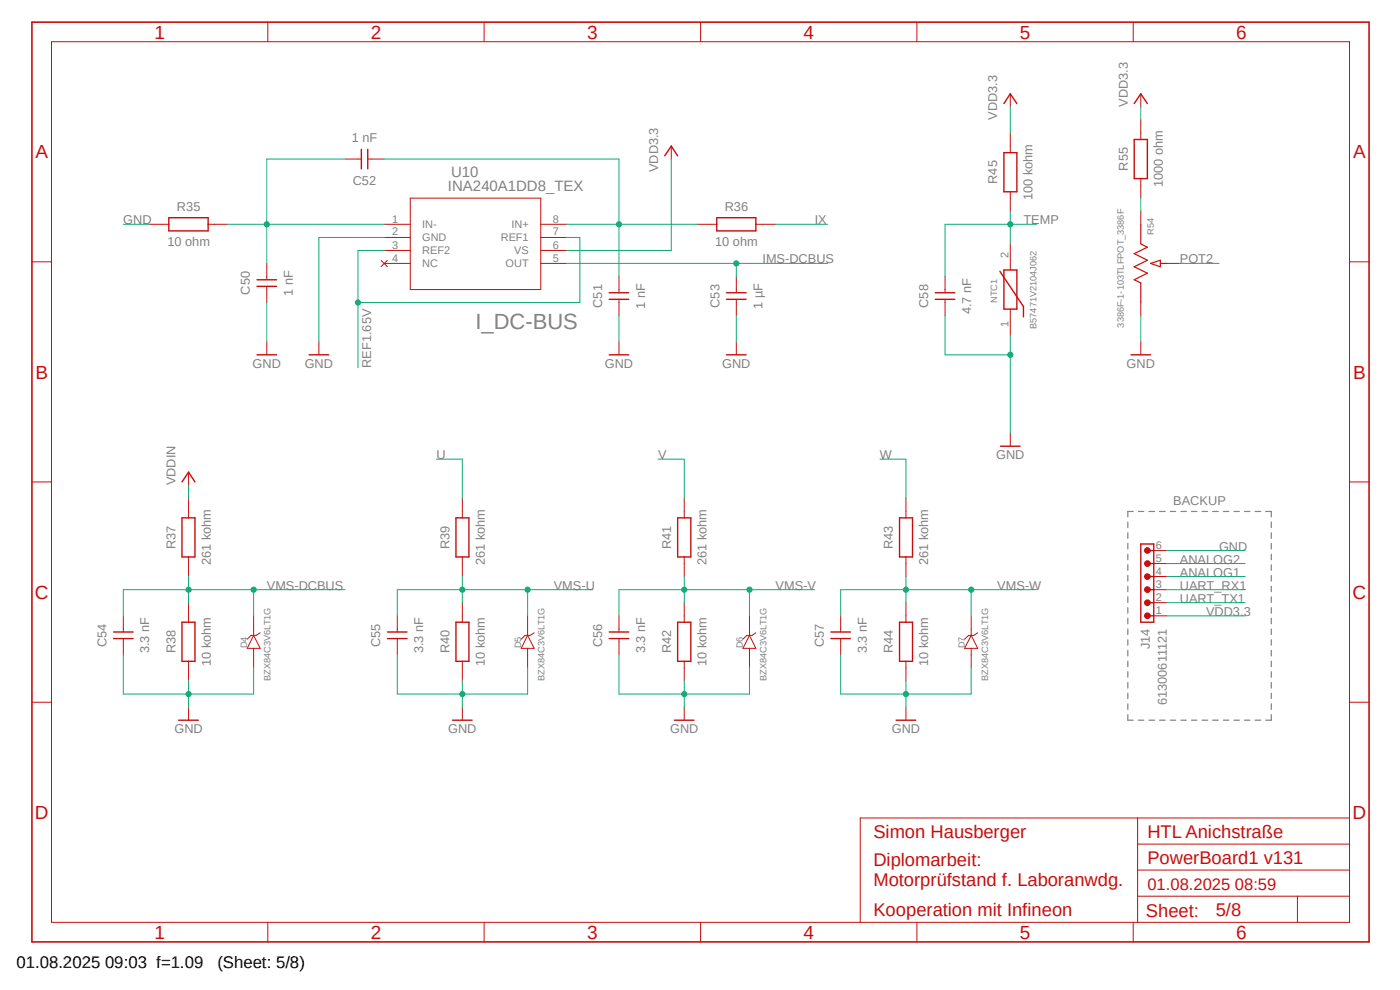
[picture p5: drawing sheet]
<svg xmlns="http://www.w3.org/2000/svg" width="297mm" height="210mm" viewBox="0 0 297 210" stroke-linecap="round" stroke-linejoin="round" font-family="sans-serif">
<path d="M6.2 4.4l284.6 196M290.8 4.4l-284.6 196" fill="none" stroke="#fff" stroke-width=".21"/>
<g fill="none" stroke="#808080" stroke-width=".25">
<path d="M239.3 110.7v1.2M239.3 113v1.2M239.3 115.3v1.2M239.3 117.6v1.1M239.3 119.8v1.2M240.4 108.5h-1.1v1.1M241.5 108.5h1.2M243.8 108.5h1.1M246 108.5h1.2M248.3 108.5h1.1M250.5 108.5h1.2M252.8 108.5h1.1"/>
<path d="M255 108.5h1.2M257.3 108.5h1.1M259.5 108.5h1.2M261.8 108.5h1.1M264 108.5h1.2M266.3 108.5h1.2M268.5 108.5h1.2v1.1M269.7 110.7v1.2M269.7 113v1.2M269.7 115.3v1.2M269.7 117.6v1.1M269.7 119.8v1.2"/>
<path d="M239.3 122.1v1.2M239.3 124.4v1.1M239.3 126.6v1.2M239.3 128.9v1.2M239.3 131.1v1.2M239.3 133.4v1.2M239.3 135.7v1.2M239.3 138v1.1M269.7 122.1v1.2M269.7 124.4v1.1M269.7 126.6v1.2M269.7 128.9v1.2"/>
<path d="M269.7 131.1v1.2M269.7 133.4v1.2M269.7 135.7v1.2M269.7 138v1.1M239.3 140.3v1.1M239.3 142.5v1.2M239.3 144.8v1.2M239.3 147.1v1.1M239.3 149.3v1.2M239.3 151.6v1.2h1.1M241.5 152.8h1.2M243.8 152.8h1.1"/>
<path d="M246 152.8h1.2M248.3 152.8h1.1M250.5 152.8h1.2M252.8 152.8h1.1M255 152.8h1.2M257.3 152.8h1.1M259.5 152.8h1.2M261.8 152.8h1.1M264 152.8h1.2M266.3 152.8h1.2M269.7 140.3v1.1M269.7 142.5v1.2"/>
<path d="M269.7 144.8v1.2M269.7 147.1v1.1M269.7 149.3v1.2M269.7 151.6v1.2h-1.2"/>
</g>
<g fill="none" stroke="#c90d0c" stroke-width=".21">
<path d="M10.9 8.8h275.4v186.9h-275.4zM56.8 4.7v4.1M102.7 4.7v4.1M148.6 4.7v4.1M194.5 4.7v4.1M214.3 19.9v2.8M240.4 4.7v4.1M242 19.9v2.8M73.2 33.7h3.4M78 33.7h3.5M142.4 31v2.7M214.3 28.2v4.2"/>
<path d="M242 25.4v4.2M242 37.9v4.1M6.8 55.5h4.1M31.7 47.6h4.1M44.2 47.6h4.1M56.6 55.9v3.4M80.9 55.2l1.3 1.4M81.5 47.6h5.5M81.5 50.4h5.5M81.5 53.1h5.5M81.5 55.9h5.5M82.2 55.2l-1.3 1.4"/>
<path d="M87 42h27.7v19.4h-27.7zM114.7 47.6h5.5M114.7 50.4h5.5M114.7 53.1h5.5M114.7 55.9h5.5M131.3 58.7v3.4M147.9 47.6h4.2M156.2 58.7v3.4M160.4 47.6h4.1M200.5 58.7v3.4M214.3 40.7v4.1M214.3 51.7v5.6"/>
<path d="M242 44.8v2.8M247.6 55.9h2.7M286.3 55.5h4.1M56.6 60.7v3.5M56.6 72.5v2.8M67.6 72.5v2.8M131.3 63.5v3.5M131.3 72.5v2.8M156.2 63.5v3.5M156.2 72.5v2.8M200.5 63.5v3.5M214.3 65.6v5.5"/>
<path d="M242 64.2v2.8M242 72.5v2.8M214.3 91.9v2.8M6.8 102.2h4.1M40 100.2v2.8M40 105.7v4.2M40 118.2v4.1M98.1 105.7v4.2M98.1 118.2v4.1M145.2 105.7v4.2M145.2 118.2v4.1M192.2 105.7v4.2"/>
<path d="M192.2 118.2v4.1M244.8 119.5h2.8M244.8 116.8h2.8M286.3 102.2h4.1M26.2 130.6v3.5M26.2 135.5v3.4M40 127.8v4.2M53.8 130.6v4.2M53.8 137.5v4.2M53.8 134.8l1.4 2.7h-2.7zM55.2 134.2l-.8 .6h-1.1l-.8 .8M84.3 130.6v3.5"/>
<path d="M84.3 135.5v3.4M98.1 127.8v4.2M111.9 134.8l1.4 2.7h-2.7zM111.9 130.6v4.2M111.9 137.5v4.2M113.3 134.2l-.8 .6h-1.1l-.8 .8M131.3 130.6v3.5M131.3 135.5v3.4M145.2 127.8v4.2M159 134.8l1.4 2.7h-2.8zM159 130.6v4.2M159 137.5v4.2"/>
<path d="M160.4 134.2l-.8 .6h-1.1l-.9 .8M178.4 130.6v3.5M178.4 135.5v3.4M192.2 127.8v4.2M206 134.8l1.4 2.7h-2.8zM206 130.6v4.2M206 137.5v4.2M207.4 134.2l-.8 .6h-1.1l-.9 .8M244.8 130.6h2.8M244.8 127.8h2.8M244.8 125.1h2.8M244.8 122.3h2.8"/>
<path d="M6.8 149h4.1M40 140.3v4.1M40 150v2.8M98.1 140.3v4.1M98.1 150v2.8M145.2 140.3v4.1M145.2 150v2.8M192.2 140.3v4.1M192.2 150v2.8M286.3 149h4.1M241.3 173.5v22.2M241.3 179.1h45"/>
<path d="M286.3 173.5h-103.8v22.2M56.8 195.7v4.1M102.7 195.7v4.1M148.6 195.7v4.1M194.5 195.7v4.1M240.4 195.7v4.1M241.3 190.1h45M241.3 184.6h45M275.3 190.1v5.6"/>
</g>
<path d="M6.8 4.7h283.6v195.1h-283.6z" fill="none" stroke="#c90d0c" stroke-width=".34"/>
<g fill="none" stroke="#c90d0c" stroke-width=".3">
<path d="M76.7 31.7v4.1M78 31.7v4.1M141 33.1l1.4-2.1 1.4 2.1M213 32.4h2.7v8.3h-2.7zM213 22l1.3-2.1 1.4 2.1M240.6 22l1.4-2.1 1.4 2.1M240.6 29.6h2.8v8.3h-2.8zM35.8 46.2h8.4v2.8h-8.4zM54.5 59.4h4.2M152.1 46.2h8.3v2.8h-8.3zM212.1 57.6l5 7.4v2.2M213 57.3h2.7v8.3h-2.7z"/>
<path d="M54.5 75.3h4.2M54.5 60.7h4.2M65.6 75.3h4.1M129.2 75.3h4.2M129.2 62.1h4.2M129.2 63.5h4.2M154.1 75.3h4.2M154.1 62.1h4.2M154.1 63.5h4.2M198.4 62.1h4.2M198.4 63.5h4.2M239.9 75.3h4.2"/>
<path d="M212.3 94.7h4.1M38.6 102.2l1.4-2 1.4 2M38.6 109.9h2.8v8.3h-2.8zM96.7 109.9h2.8v8.3h-2.8zM143.8 109.9h2.8v8.3h-2.8zM190.8 109.9h2.8v8.3h-2.8zM242 115.4h2.8v16.6h-2.8zM243.4 119.5h1.4M243.4 116.8h1.4M24.1 134.1h4.1M24.1 135.5h4.1M38.6 132h2.8v8.3h-2.8z"/>
<path d="M82.2 134.1h4.2M82.2 135.5h4.2M96.7 132h2.8v8.3h-2.8zM129.2 134.1h4.2M129.2 135.5h4.2M143.8 132h2.8v8.3h-2.8zM176.3 134.1h4.1M176.3 135.5h4.1M190.8 132h2.8v8.3h-2.8zM243.4 130.6h1.4M243.4 127.8h1.4M243.4 125.1h1.4"/>
<path d="M243.4 122.3h1.4M37.9 152.8h4.2M96 152.8h4.2M143.1 152.8h4.1M190.1 152.8h4.2"/>
</g>
<path d="M242 47.6v4.1l1.4 .8-2.8 1.3 2.8 1.4-2.8 1.4 2.8 1.4-2.8 1.4 1.4 .6v4.2M244.1 55.9l2.1-.7v1.4zM246.2 55.9h1.4" fill="none" stroke="#c90d0c" stroke-width=".25"/>
<circle cx="243.4" cy="130.6" r=".62" fill="#c90d0c"/>
<circle cx="243.4" cy="130.6" r=".62" fill="none" stroke="#c90d0c" stroke-width=".21"/>
<circle cx="243.4" cy="127.8" r=".63" fill="#c90d0c"/>
<circle cx="243.4" cy="127.8" r=".63" fill="none" stroke="#c90d0c" stroke-width=".21"/>
<circle cx="243.4" cy="125.1" r=".63" fill="#c90d0c"/>
<circle cx="243.4" cy="125.1" r=".63" fill="none" stroke="#c90d0c" stroke-width=".21"/>
<circle cx="243.4" cy="122.3" r=".62" fill="#c90d0c"/>
<circle cx="243.4" cy="122.3" r=".62" fill="none" stroke="#c90d0c" stroke-width=".21"/>
<circle cx="243.4" cy="119.5" r=".63" fill="#c90d0c"/>
<circle cx="243.4" cy="119.5" r=".63" fill="none" stroke="#c90d0c" stroke-width=".21"/>
<circle cx="243.4" cy="116.8" r=".62" fill="#c90d0c"/>
<circle cx="243.4" cy="116.8" r=".62" fill="none" stroke="#c90d0c" stroke-width=".21"/>
<path d="M26.2 47.6h5.5M81.5 50.4h-13.9v22.1M56.6 64.2v8.3M131.3 67v5.5M156.2 67v5.5M40 144.4v5.6M53.8 141.7v5.5h-13.8" fill="none" stroke="#0dab76" stroke-width=".21"/>
<circle cx="40" cy="147.2" r=".55" fill="#0dab76"/>
<g fill="none" stroke="#0dab76" stroke-width=".21">
<path d="M26.2 138.9v8.3h13.8M98.1 144.4v5.6M111.9 141.7v5.5h-13.8"/>
<circle cx="40" cy="147.2" r=".55"/>
</g>
<circle cx="98.1" cy="147.2" r=".55" fill="#0dab76"/>
<g fill="none" stroke="#0dab76" stroke-width=".21">
<path d="M84.3 138.9v8.3h13.8M145.2 144.4v5.6M159 141.7v5.5h-13.8"/>
<circle cx="98.1" cy="147.2" r=".55"/>
</g>
<circle cx="145.2" cy="147.2" r=".55" fill="#0dab76"/>
<g fill="none" stroke="#0dab76" stroke-width=".21">
<path d="M131.3 138.9v8.3h13.9M192.2 144.4v5.6M206 141.7v5.5h-13.8"/>
<circle cx="145.2" cy="147.2" r=".55"/>
</g>
<circle cx="192.2" cy="147.2" r=".55" fill="#0dab76"/>
<g fill="none" stroke="#0dab76" stroke-width=".21">
<path d="M200.5 67v8.3h13.8M214.3 71.1v20.8M178.4 138.9v8.3h13.8"/>
<circle cx="192.2" cy="147.2" r=".55"/>
</g>
<circle cx="214.3" cy="75.3" r=".55" fill="#0dab76"/>
<g fill="none" stroke="#0dab76" stroke-width=".21">
<path d="M73.2 33.7h-16.6v22.2M48.3 47.6h33.2M242 67v5.5M247.6 116.8h16.6"/>
<circle cx="214.3" cy="75.3" r=".55"/>
</g>
<circle cx="56.6" cy="47.6" r=".55" fill="#0dab76"/>
<g fill="none" stroke="#0dab76" stroke-width=".21">
<path d="M142.4 33.7v19.4h-22.2M214.3 22.7v5.5M242 22.7v2.7M81.5 53.1h-5.6v24.9M120.2 50.4h2.8v13.8h-47.1M164.5 47.6h11.1M247.6 130.6h16.6"/>
<circle cx="56.6" cy="47.6" r=".55"/>
</g>
<circle cx="75.9" cy="64.2" r=".55" fill="#0dab76"/>
<g fill="none" stroke="#0dab76" stroke-width=".21">
<path d="M81.5 33.7h49.8v25M120.2 47.6h27.7"/>
<circle cx="75.9" cy="64.2" r=".55"/>
</g>
<circle cx="131.3" cy="47.6" r=".55" fill="#0dab76"/>
<g fill="none" stroke="#0dab76" stroke-width=".21">
<path d="M120.2 55.9h55.4M156.2 55.9v2.8"/>
<circle cx="131.3" cy="47.6" r=".55"/>
</g>
<circle cx="156.2" cy="55.9" r=".55" fill="#0dab76"/>
<g fill="none" stroke="#0dab76" stroke-width=".21">
<path d="M40 103v2.7M40 122.3v5.5M40 125.1h13.8"/>
<circle cx="156.2" cy="55.9" r=".55"/>
</g>
<circle cx="40" cy="125.1" r=".55" fill="#0dab76"/>
<g fill="none" stroke="#0dab76" stroke-width=".21">
<path d="M73.2 125.1h-19.4v5.5"/>
<circle cx="40" cy="125.1" r=".55"/>
</g>
<circle cx="53.8" cy="125.1" r=".55" fill="#0dab76"/>
<g fill="none" stroke="#0dab76" stroke-width=".21">
<path d="M40 125.1h-13.8v5.5M98.1 122.3v5.5M111.9 125.1v5.5M125.8 125.1h-41.5v5.5"/>
<circle cx="53.8" cy="125.1" r=".55"/>
</g>
<circle cx="98.1" cy="125.1" r=".55" fill="#0dab76"/>
<circle cx="98.1" cy="125.1" r=".55" fill="none" stroke="#0dab76" stroke-width=".21"/>
<circle cx="111.9" cy="125.1" r=".55" fill="#0dab76"/>
<g fill="none" stroke="#0dab76" stroke-width=".21">
<path d="M92.6 97.4h5.5v8.3M139.6 97.4h5.6v8.3M145.2 122.3v5.5M159 125.1v5.5M172.8 125.1h-41.5v5.5"/>
<circle cx="111.9" cy="125.1" r=".55"/>
</g>
<circle cx="145.2" cy="125.1" r=".55" fill="#0dab76"/>
<circle cx="145.2" cy="125.1" r=".55" fill="none" stroke="#0dab76" stroke-width=".21"/>
<circle cx="159" cy="125.1" r=".55" fill="#0dab76"/>
<g fill="none" stroke="#0dab76" stroke-width=".21">
<path d="M192.2 122.3v5.5M206 125.1v5.5M219.9 125.1h-41.5v5.5"/>
<circle cx="159" cy="125.1" r=".55"/>
</g>
<circle cx="192.2" cy="125.1" r=".55" fill="#0dab76"/>
<circle cx="192.2" cy="125.1" r=".55" fill="none" stroke="#0dab76" stroke-width=".21"/>
<circle cx="206" cy="125.1" r=".55" fill="#0dab76"/>
<g fill="none" stroke="#0dab76" stroke-width=".21">
<path d="M214.3 44.8v6.9M219.9 47.6h-19.4v11.1M186.7 97.4h5.5v8.3"/>
<circle cx="206" cy="125.1" r=".55"/>
</g>
<circle cx="214.3" cy="47.6" r=".55" fill="#0dab76"/>
<g fill="none" stroke="#0dab76" stroke-width=".21">
<path d="M242 42v2.8M250.3 55.9h8.3M247.6 119.5h16.6M247.6 122.3h16.6M247.6 125.1h16.6M247.6 127.8h16.6"/>
<circle cx="214.3" cy="47.6" r=".55"/>
</g>
<text font-size="4.7" fill="#808080" x="100.9" y="69.7">I_DC-BUS</text>
<g font-size="4" fill="#c90d0c">
<text x="32.8" y="8.2">1</text>
<text x="78.7" y="8.2">2</text>
<text x="124.6" y="8.2">3</text>
<text x="170.5" y="8.2">4</text>
<text x="216.4" y="8.2">5</text>
<text x="262.3" y="8.2">6</text>
<text x="7.5" y="33.6">A</text>
<text x="287.1" y="33.6">A</text>
<text x="7.5" y="80.3">B</text>
<text x="287.1" y="80.3">B</text>
<text x="7.4" y="127">C</text>
<text x="286.9" y="127">C</text>
<text x="7.4" y="173.7">D</text>
<text x="286.9" y="173.7">D</text>
<text x="32.8" y="199.1">1</text>
<text x="78.7" y="199.1">2</text>
<text x="124.6" y="199.1">3</text>
<text x="170.5" y="199.1">4</text>
<text x="216.4" y="199.1">5</text>
<text x="262.3" y="199.1">6</text>
</g>
<g font-size="3.9" fill="#c90d0c">
<text x="185.3" y="177.7">Simon Hausberger</text>
<text x="243.4" y="177.7">HTL Anichstraße</text>
<text x="185.3" y="183.8">Diplomarbeit:</text>
<text x="243.4" y="183.2">PowerBoard1 v131</text>
<text x="185.3" y="187.9">Motorprüfstand f. Laboranwdg.</text>
<text x="185.3" y="194.3">Kooperation mit Infineon</text>
<text x="243.1" y="194.4">Sheet:</text>
<text x="257.9" y="194.3">5/8</text>
</g>
<g font-size="3.6">
<text x="3.5" y="205.4">01.08.2025 09:03 f=1.09</text>
<text x="46.1" y="205.4">(Sheet: 5/8)</text>
</g>
<text font-size="3.5" fill="#c90d0c" x="243.4" y="188.8">01.08.2025 08:59</text>
<g font-size="3.2" fill="#808080">
<text x="95" y="40.4">INA240A1DD8_TEX</text>
<text x="95.7" y="37.6">U10</text>
</g>
<g font-size="2.7" fill="#808080">
<text x="239.3" y="22.7" transform="rotate(-90 239.3 22.7)">VDD3.3</text>
<text x="211.6" y="25.4" transform="rotate(-90 211.6 25.4)">VDD3.3</text>
<text x="74.6" y="30.2">1 nF</text>
<text x="74.8" y="39.3">C52</text>
<text x="139.6" y="36.5" transform="rotate(-90 139.6 36.5)">VDD3.3</text>
<text x="211.6" y="39" transform="rotate(-90 211.6 39)">R45</text>
<text x="239.3" y="36.2" transform="rotate(-90 239.3 36.2)">R55</text>
<text x="246.7" y="39.8" transform="rotate(-90 246.7 39.8)">1000 ohm</text>
<text x="26.2" y="47.6">GND</text>
<text x="37.5" y="44.8">R35</text>
<text x="153.8" y="44.8">R36</text>
<text x="172.8" y="47.6">IX</text>
<text x="217.1" y="47.6">TEMP</text>
<text x="219" y="42.5" transform="rotate(-90 219 42.5)">100 kohm</text>
<text x="35.5" y="52.3">10 ohm</text>
<text x="151.7" y="52.3">10 ohm</text>
<text x="161.8" y="55.9">IMS-DCBUS</text>
<text x="250.3" y="55.9">POT2</text>
<text x="53" y="62.5" transform="rotate(-90 53 62.5)">C50</text>
<text x="62.1" y="62.7" transform="rotate(-90 62.1 62.7)">1 nF</text>
<text x="127.7" y="65.3" transform="rotate(-90 127.7 65.3)">C51</text>
<text x="136.9" y="65.5" transform="rotate(-90 136.9 65.5)">1 nF</text>
<text x="152.6" y="65.3" transform="rotate(-90 152.6 65.3)">C53</text>
<text x="161.8" y="65.5" transform="rotate(-90 161.8 65.5)">1 µF</text>
<text x="196.9" y="65.3" transform="rotate(-90 196.9 65.3)">C58</text>
<text x="206" y="66.6" transform="rotate(-90 206 66.6)">4.7 nF</text>
<text x="53.6" y="78">GND</text>
<text x="64.6" y="78">GND</text>
<text x="78.7" y="78" transform="rotate(-90 78.7 78)">REF1.65V</text>
<text x="128.3" y="78">GND</text>
<text x="153.2" y="78">GND</text>
<text x="239" y="78">GND</text>
<text x="92.6" y="97.4">U</text>
<text x="139.6" y="97.4">V</text>
<text x="186.7" y="97.4">W</text>
<text x="211.3" y="97.4">GND</text>
<text x="37.2" y="103" transform="rotate(-90 37.2 103)">VDDIN</text>
<text x="248.9" y="107.1">BACKUP</text>
<text x="37.2" y="116.5" transform="rotate(-90 37.2 116.5)">R37</text>
<text x="44.7" y="119.9" transform="rotate(-90 44.7 119.9)">261 kohm</text>
<text x="95.3" y="116.5" transform="rotate(-90 95.3 116.5)">R39</text>
<text x="102.8" y="119.9" transform="rotate(-90 102.8 119.9)">261 kohm</text>
<text x="142.4" y="116.5" transform="rotate(-90 142.4 116.5)">R41</text>
<text x="149.9" y="119.9" transform="rotate(-90 149.9 119.9)">261 kohm</text>
<text x="189.4" y="116.5" transform="rotate(-90 189.4 116.5)">R43</text>
<text x="196.9" y="119.9" transform="rotate(-90 196.9 119.9)">261 kohm</text>
<text x="250.3" y="119.5">ANALOG2</text>
<text x="258.6" y="116.8">GND</text>
<text x="56.6" y="125.1">VMS-DCBUS</text>
<text x="117.5" y="125.1">VMS-U</text>
<text x="164.5" y="125.1">VMS-V</text>
<text x="211.6" y="125.1">VMS-W</text>
<text x="250.3" y="122.3">ANALOG1</text>
<text x="250.3" y="125.1">UART_RX1</text>
<text x="250.3" y="127.8">UART_TX1</text>
<text x="255.9" y="130.6">VDD3.3</text>
<text x="22.6" y="137.2" transform="rotate(-90 22.6 137.2)">C54</text>
<text x="80.7" y="137.2" transform="rotate(-90 80.7 137.2)">C55</text>
<text x="127.7" y="137.2" transform="rotate(-90 127.7 137.2)">C56</text>
<text x="174.8" y="137.2" transform="rotate(-90 174.8 137.2)">C57</text>
<text x="244" y="137.8" transform="rotate(-90 244 137.8)">J14</text>
<text x="31.7" y="138.6" transform="rotate(-90 31.7 138.6)">3.3 nF</text>
<text x="37.2" y="138.6" transform="rotate(-90 37.2 138.6)">R38</text>
<text x="44.7" y="141.3" transform="rotate(-90 44.7 141.3)">10 kohm</text>
<text x="89.8" y="138.6" transform="rotate(-90 89.8 138.6)">3.3 nF</text>
<text x="95.3" y="138.6" transform="rotate(-90 95.3 138.6)">R40</text>
<text x="102.8" y="141.3" transform="rotate(-90 102.8 141.3)">10 kohm</text>
<text x="136.9" y="138.6" transform="rotate(-90 136.9 138.6)">3.3 nF</text>
<text x="142.4" y="138.6" transform="rotate(-90 142.4 138.6)">R42</text>
<text x="149.9" y="141.3" transform="rotate(-90 149.9 141.3)">10 kohm</text>
<text x="183.9" y="138.6" transform="rotate(-90 183.9 138.6)">3.3 nF</text>
<text x="189.4" y="138.6" transform="rotate(-90 189.4 138.6)">R44</text>
<text x="196.9" y="141.3" transform="rotate(-90 196.9 141.3)">10 kohm</text>
<text x="247.6" y="149.6" transform="rotate(-90 247.6 149.6)">61300611121</text>
<text x="37" y="155.5">GND</text>
<text x="95.1" y="155.5">GND</text>
<text x="142.2" y="155.5">GND</text>
<text x="189.2" y="155.5">GND</text>
</g>
<g font-size="2.3" fill="#808080">
<text x="83.2" y="47.2">1</text>
<text x="117.3" y="47.2">8</text>
<text x="83.2" y="50">2</text>
<text x="83.2" y="52.7">3</text>
<text x="89.6" y="48.4">IN-</text>
<text x="89.6" y="51.2">GND</text>
<text x="89.6" y="54">REF2</text>
<text x="106.2" y="51.2">REF1</text>
<text x="108.5" y="48.4">IN+</text>
<text x="109.1" y="53.9">VS</text>
<text x="117.3" y="52.7">6</text>
<text x="117.3" y="50">7</text>
<text x="83.2" y="55.5">4</text>
<text x="89.6" y="56.7">NC</text>
<text x="107.3" y="56.7">OUT</text>
<text x="117.3" y="55.5">5</text>
<text x="214" y="54.7" transform="rotate(-90 214 54.7)">2</text>
<text x="214" y="69.4" transform="rotate(-90 214 69.4)">1</text>
<text x="245.2" y="119.2">5</text>
<text x="245.2" y="116.4">6</text>
<text x="245.2" y="124.7">3</text>
<text x="245.2" y="121.9">4</text>
<text x="245.2" y="130.2">1</text>
<text x="245.2" y="127.5">2</text>
</g>
<g font-size="1.9" fill="#808080">
<text x="244.8" y="49.8" transform="rotate(-90 244.8 49.8)">R54</text>
<text x="211.6" y="64.2" transform="rotate(-90 211.6 64.2)">NTC1</text>
<text x="219.9" y="69.8" transform="rotate(-90 219.9 69.8)">B57471V2104J062</text>
<text x="238.4" y="69.5" transform="rotate(-90 238.4 69.5)">3386F-1-103TLFPOT_3386F</text>
<text x="52.5" y="137.5" transform="rotate(-90 52.5 137.5)">D4</text>
<text x="110.6" y="137.5" transform="rotate(-90 110.6 137.5)">D5</text>
<text x="157.6" y="137.5" transform="rotate(-90 157.6 137.5)">D6</text>
<text x="204.7" y="137.5" transform="rotate(-90 204.7 137.5)">D7</text>
<text x="57.4" y="144.4" transform="rotate(-90 57.4 144.4)">BZX84C3V6LT1G</text>
<text x="115.5" y="144.4" transform="rotate(-90 115.5 144.4)">BZX84C3V6LT1G</text>
<text x="162.6" y="144.4" transform="rotate(-90 162.6 144.4)">BZX84C3V6LT1G</text>
<text x="209.6" y="144.4" transform="rotate(-90 209.6 144.4)">BZX84C3V6LT1G</text>
</g>
</svg>
